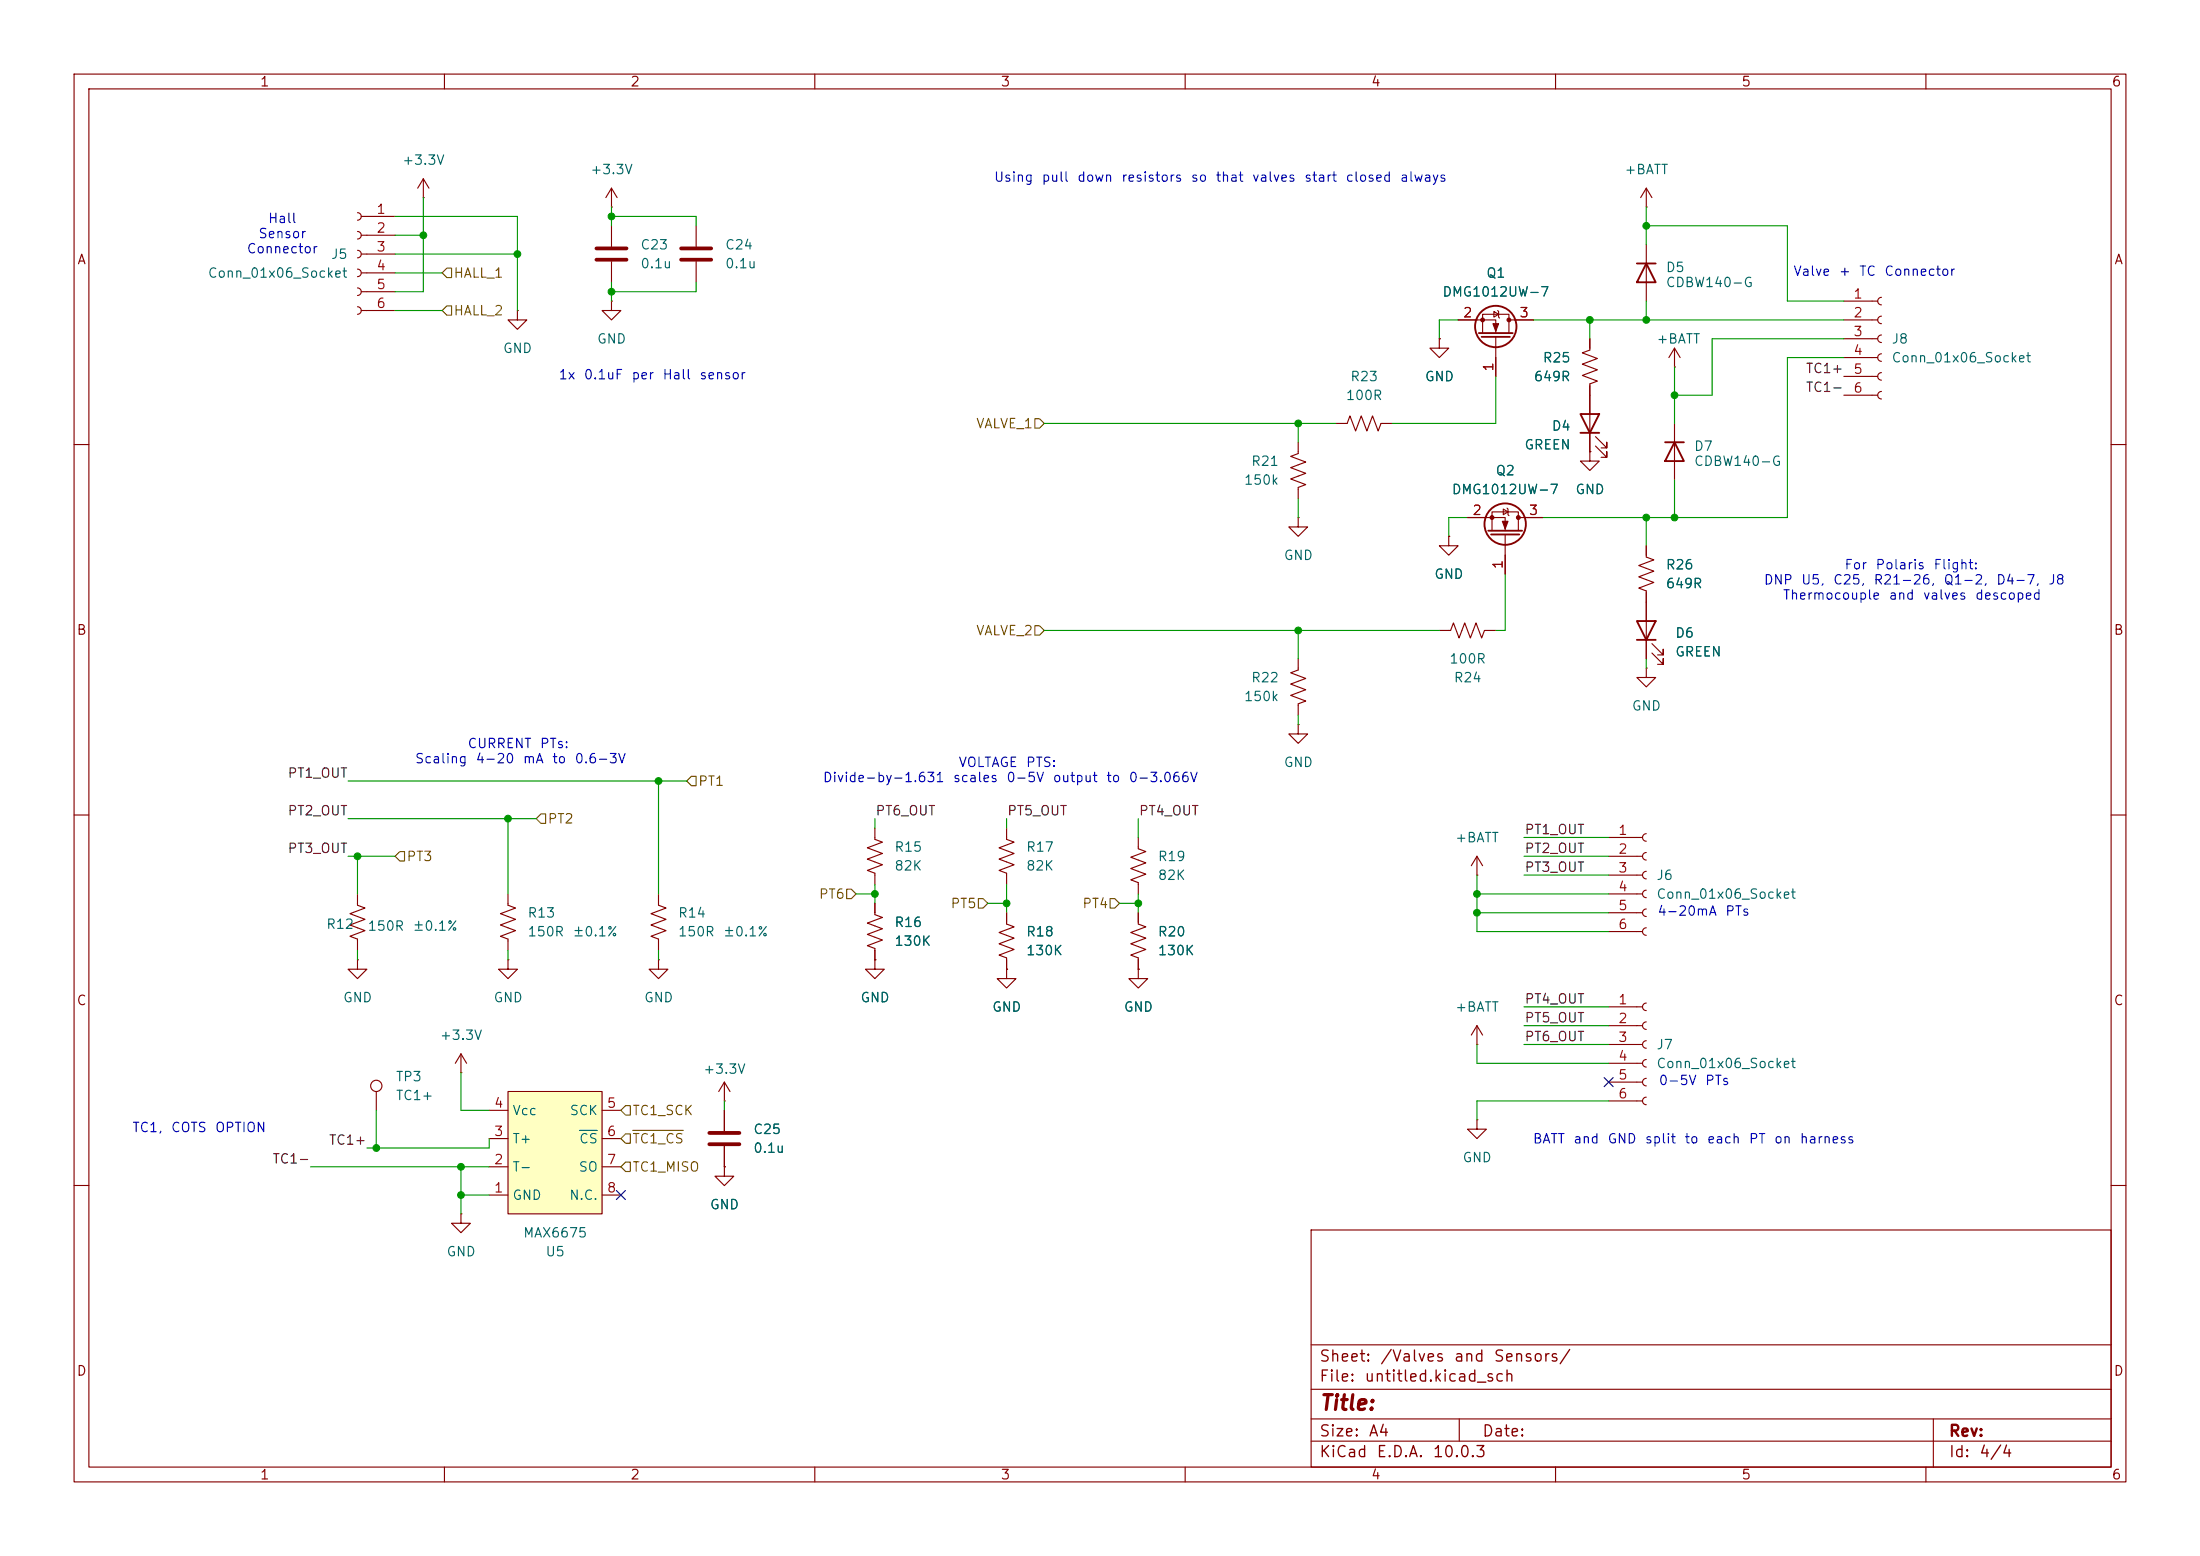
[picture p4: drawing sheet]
<svg xmlns="http://www.w3.org/2000/svg" width="297mm" height="210mm" viewBox="0 0 297 210" stroke-linecap="round" stroke-linejoin="round" font-family="sans-serif">
<g fill="none" stroke="#840000" stroke-width=".15">
<path d="M10 10h277v190h-277zM12 12h273v186h-273zM60 10v2M110 10v2M160 10v2M210 10v2M260 10v2M48.3 28.7a.51 .51 0 0 1 .5 .5 .51 .51 0 0 1-.5 .5M48.3 31.2a.51 .51 0 0 1 .5 .6 .51 .51 0 0 1-.5 .5M48.3 33.8a.51 .51 0 0 1 .5 .5 .51 .51 0 0 1-.5 .5M48.3 36.3a.51 .51 0 0 1 .5 .5 .51 .51 0 0 1-.5 .5M48.3 38.9a.51 .51 0 0 1 .5 .5 .51 .51 0 0 1-.5 .5"/>
<path d="M48.8 29.2h4.5M48.8 31.8h4.5M48.8 34.3h4.5M48.8 36.8h4.5M48.8 39.4h4.5M57.1 26.7h.1M57.1 24.1l-.7 1.3M57.1 24.1l.8 1.3M57.1 24.1v2.6M82.5 27.9h.1M82.5 25.4v2.5M82.5 30.5v2.8"/>
<path d="M82.5 35.3v2.8M82.5 25.4l-.7 1.3M82.5 25.4l.8 1.3M94 30.5v2.8M94 35.3v2.8M222.2 27.9h.1M222.2 25.4v2.5M222.2 33v7.6M222.2 25.4l-.7 1.3M222.2 25.4l.8 1.3M48.3 41.4a.51 .51 0 0 1 .5 .5 .51 .51 0 0 1-.5 .5M48.8 41.9h4.5"/>
<path d="M69.8 41.9v1.3h1.3l-1.3 1.3-1.2-1.3h1.2M69.8 41.9h.1M82.5 40.6v1.3h1.3l-1.3 1.3-1.2-1.3h1.2M82.5 40.6h.1M175.3 59.7v1.5l-1.1 .4 2.1 .8-2.1 .7 2.1 .8-2.1 .7 2.1 .8-1 .4v1.5M180.3 57.2h1.6l.3-1.1 .8 2.1 .8-2.1 .7 2.1 .8-2.1 .8 2.1 .3-1h1.6M194.3 45.7v1.3h1.3l-1.3 1.3-1.3-1.3h1.3M194.3 45.7h.1M196.8 43.2h5.1v1.8M200.2 45v-2.6h3.5v2.6M201.7 42l.6 .4-.6 .4zM201.9 45.5v5.3"/>
<path d="M202.2 41.9l.1 .1v.8l.1 .1M203.7 43.2h3.3M214.6 45.7v1.5l-1 .4 2 .8-2 .7 2 .8-2 .8 2 .7-1 .4v9.2M215.4 58.9l1.5 1.6v-.8v.8h-.7M226.1 49.5h.1M226.1 47l.7 1.3M226.1 47l-.8 1.3M226.1 47v2.5M226.1 57.2v7.6M248.9 40.6h4.6M248.9 43.2h4.6M248.9 45.7h4.6"/>
<path d="M248.9 48.3h4.6M248.9 50.8h4.6M248.9 53.3h4.6M254 40.1a.51 .51 0 0 0-.5 .5 .51 .51 0 0 0 .5 .5M254 42.7a.51 .51 0 0 0-.5 .5 .51 .51 0 0 0 .5 .5M254 45.2a.51 .51 0 0 0-.5 .5 .51 .51 0 0 0 .5 .5M254 47.8a.51 .51 0 0 0-.5 .5 .51 .51 0 0 0 .5 .5M254 50.3a.51 .51 0 0 0-.5 .5 .51 .51 0 0 0 .5 .5M254 52.8a.51 .51 0 0 0-.5 .5 .51 .51 0 0 0 .5 .5M10 60h2M175.3 69.9v1.2h-1.3l1.3 1.3 1.2-1.3h-1.2M175.3 69.9h.1"/>
<path d="M195.6 72.4v1.3h1.2l-1.2 1.2-1.3-1.2h1.3M195.6 72.4h.1M198.1 69.9h5.1v1.7M201.4 71.6v-2.5h3.6v2.5M202.9 68.7l.7 .4-.7 .4zM203.2 72.1v5.4M203.5 68.6l.1 .1v.8l.1 .1M205 69.9h3.3M214.6 61v1.2h1.3l-1.3 1.3-1.2-1.3h1.2M214.6 61h.1M215.4 60.2l1.5 1.5v-.7v.7h-.7M222.2 73.7v1.5l1.1 .4-2.1 .7 2.1 .8-2.1 .8 2.1 .7-2.1 .8 1 .4v9.1"/>
<path d="M285 60h2M175.3 88.9v1.5l-1.1 .4 2.1 .8-2.1 .7 2.1 .8-2.1 .8 2.1 .7-1 .4v1.5M175.3 97.8v1.3h-1.3l1.3 1.2 1.2-1.2h-1.2M175.3 97.8h.1M194.3 85.1h1.5l.4-1 .8 2 .7-2 .8 2 .8-2 .7 2 .4-1h1.5M223 88.1l1.5 1.6v-.8v.8h-.7M223 86.9l1.5 1.5v-.8v.8h-.7M10 110h2M118.1 111.8v1.5l1 .4-2 .7 2 .8-2 .8 2 .7-2 .8 1 .4v1.5M153.7 113v1.6l1 .3-2 .8 2 .8-2 .7 2 .8-2 .7 1 .4v1.6M199.4 118.1h.1M199.4 115.6l-.8 1.2"/>
<path d="M199.4 115.6l.8 1.2M199.4 115.6v2.5M217.2 113h4.5M217.2 115.6h4.5M217.2 118.1h4.5M222.2 112.5a.51 .51 0 0 0-.5 .5 .51 .51 0 0 0 .5 .5M222.2 115.1a.51 .51 0 0 0-.5 .5 .51 .51 0 0 0 .5 .5M222.2 117.6a.51 .51 0 0 0-.5 .5 .51 .51 0 0 0 .5 .5M285 110h2M48.3 129.5v1.3h1.2l-1.2 1.3-1.3-1.3h1.3M48.3 129.5h.1M68.6 120.7v1.5l1 .4-2 .7 2 .8-2 .7 2 .8-2 .8 1 .3v1.6"/>
<path d="M88.9 120.7v1.5l1 .4-2 .7 2 .8-2 .7 2 .8-2 .8 1 .3v1.6M88.9 129.5v1.3h1.3l-1.3 1.3-1.3-1.3h1.3M88.9 129.5h.1M118.1 121.9v1.5l1 .4-2 .8 2 .7-2 .8 2 .8-2 .7 1 .4v1.5M118.1 129.5v1.3h1.3l-1.3 1.3-1.3-1.3h1.3M118.1 129.5h.1M153.7 123.2v1.5l1 .4-2 .8 2 .7-2 .8 2 .7-2 .8 1 .4v1.5M199.4 138.4v2.6M199.4 138.4l-.8 1.3M199.4 138.4l.8 1.3M217.2 135.9h4.5M217.2 138.4h4.5"/>
<path d="M217.2 120.7h4.5M217.2 123.2h4.5M217.2 125.7h4.5M222.2 135.4a.51 .51 0 0 0-.5 .5 .51 .51 0 0 0 .5 .5M222.2 137.9a.51 .51 0 0 0-.5 .5 .51 .51 0 0 0 .5 .5M222.2 120.1a.51 .51 0 0 0-.5 .6 .51 .51 0 0 0 .5 .5M222.2 122.7a.51 .51 0 0 0-.5 .5 .51 .51 0 0 0 .5 .5M222.2 125.2a.51 .51 0 0 0-.5 .5 .51 .51 0 0 0 .5 .5M50.8 147.3v2.6M62.2 144.8h.1M62.2 142.2l-.7 1.3M62.2 142.2l.8 1.3"/>
<path d="M62.2 142.2v2.6M97.8 148.6h.1M97.8 157.5v1.3h1.3l-1.3 1.2-1.3-1.2h1.3M97.8 157.5h.1M97.8 146.1l-.8 1.2M97.8 146.1l.8 1.2M97.8 146.1v2.5M97.8 149.9v2.8M97.8 154.7v2.8M199.4 141h.1M199.4 151.1v1.3h1.3l-1.3 1.3-1.3-1.3h1.3M199.4 151.1h.1"/>
<path d="M217.2 141h4.5M217.2 143.5h4.5M217.2 146.1h4.5M217.2 148.6h4.5M222.2 140.5a.51 .51 0 0 0-.5 .5 .51 .51 0 0 0 .5 .5M222.2 143a.51 .51 0 0 0-.5 .5 .51 .51 0 0 0 .5 .5M222.2 145.5a.51 .51 0 0 0-.5 .6 .51 .51 0 0 0 .5 .5M222.2 148.1a.51 .51 0 0 0-.5 .5 .51 .51 0 0 0 .5 .5M10 160h2M177 166h108v32h-108zM285 160h2M60 198v2"/>
<path d="M110 198v2M160 198v2M177 194.5h108M177 191.5h108M177 187.5h108M177 181.5h108M197 191.5v3M210 198v2M260 198v2M261 191.5v6.5"/>
<circle cx="50.8" cy="146.6" r=".76"/>
</g>
<g fill="none" stroke="#840000" stroke-width=".25">
<path d="M221 35.6h2.5M222.2 35.6l1.3 2.5h-2.5zM199.6 45h4.6M200 45.5h3.8M213.4 55.9h2.5l-1.3 2.5zM213.4 58.4h2.5M224.8 59.7h2.5M226.1 59.7l1.2 2.5h-2.5zM200.9 71.6h4.6M201.3 72.1h3.8M221 83.8h2.5l-1.3 2.6zM221 86.4h2.5"/>
<circle cx="201.9" cy="44.1" r="2.79"/>
<circle cx="203.2" cy="70.7" r="2.79"/>
</g>
<g fill="#840000" stroke="#840000" stroke-width=".15">
<path d="M202.8 70.4h.8l-.4 1z"/>
<path d="M201.5 43.7h.8l-.4 1z"/>
<circle cx="205" cy="69.8" r=".25"/>
<circle cx="201.4" cy="69.8" r=".25"/>
<circle cx="203.7" cy="43.2" r=".25"/>
<circle cx="200.2" cy="43.2" r=".25"/>
</g>
<path d="M80.5 33.5h4.1M80.5 35.1h4.1M91.9 33.5h4.1M91.9 35.1h4.1M95.8 152.9h4M95.8 154.4h4" fill="none" stroke="#840000" stroke-width=".51"/>
<path d="M68.6 147.3h12.7v16.5h-12.7z" fill="#ffffc2"/>
<g fill="none" stroke="#840000" stroke-width=".15">
<path d="M194.3 45.7h.1M196.8 43.2h2.6M201.9 48.3v2.5M204.5 43.2h2.5M214.6 45.7v1.3M214.6 52.1v3.8M214.6 58.4v2.6M195.6 72.4h.1M198.1 69.9h2.6M203.2 74.9v2.6M205.7 69.9h2.6M214.6 61h.1"/>
<path d="M222.2 73.7v1.2M222.2 90.2v1.2h1.3l-1.3 1.3-1.2-1.3h1.2M222.2 90.2h.1M222.2 80v3.8M222.2 86.4v2.5M135.9 111.8v1.5l1 .4-2 .7 2 .8-2 .8 2 .7-2 .8 1 .4v1.5M48.3 120.7v1.5l1 .4-2.1 .7 2.1 .8-2.1 .7 2.1 .8-2.1 .8 1.1 .3v1.6M68.6 129.5v1.3h1.2l-1.2 1.3-1.3-1.3h1.3M68.6 129.5h.1M118.1 129.5h.1M118.1 121.9v1.3M118.1 128.3v1.2"/>
<path d="M135.9 130.8v1.3h1.3l-1.3 1.3-1.3-1.3h1.3M135.9 130.8h.1M135.9 123.2v1.5l1 .4-2 .8 2 .7-2 .8 2 .7-2 .8 1 .4v1.5M153.7 130.8v1.3h1.2l-1.2 1.3-1.3-1.3h1.3M153.7 130.8h.1M153.7 123.2v1.3M153.7 129.5v1.3M66 157.5h2.6M66 153.7h2.6M66 149.9h2.6M68.6 147.3h12.7v16.5h-12.7zM81.3 157.5h2.5"/>
<path d="M81.3 153.7h2.5M81.3 149.9h2.5M97.8 157.5h.1M97.8 149.9v2.8M97.8 154.7v2.8M62.2 163.8v1.3h1.3l-1.3 1.3-1.2-1.3h1.2M62.2 163.8h.1M66 161.3h2.6M81.3 161.3h2.5"/>
</g>
<path d="M78.2 152.6h2.4" fill="none" stroke="#006464" stroke-width=".15"/>
<g fill="none" stroke="#725600" stroke-width=".15">
<path d="M59.7 36.8l.6-.6h.7v1.3h-.7zM59.7 41.9l.6-.6h.7v1.2h-.7zM139.7 56.5h.6l.7 .7-.7 .6h-.6zM139.7 84.5h.6l.7 .6-.7 .6h-.6zM54 114.9h.6v1.3h-.6l-.7-.6zM73 109.9h.7v1.2h-.7l-.6-.6zM93.3 104.8h.7v1.2h-.7l-.6-.6zM114.3 120h.6l.7 .7-.7 .6h-.6zM132.1 121.3h.6l.6 .6-.6 .7h-.6zM149.9 121.3h.6l.6 .6-.6 .7h-.6zM84.5 153h.6v1.3h-.6l-.7-.6zM84.5 156.8h.6v1.3h-.6l-.7-.6z"/>
<path d="M84.5 149.2h.6v1.3h-.6l-.7-.6zM85.4 152.6h6.9"/>
</g>
<g fill="none" stroke="#009600" stroke-width=".15">
<path d="M53.3 31.8h3.8M53.3 29.2h16.5v12.7M53.3 36.8h6.4M53.3 34.3h16.5M57.1 26.7v12.7h-3.8M82.5 29.2h11.5v1.3M82.5 27.9v2.6M82.5 38.1v2.5M94 38.1v1.3h-11.5M222.2 27.9v5.1M222.2 30.5h19.1v10.1h7.6M53.3 41.9h6.4"/>
<path d="M141 57.2h39.3M175.3 57.2v2.5M196.8 43.2h-2.5v2.5M201.9 50.8v6.4h-13.9M207 43.2h41.9M214.6 43.2v2.5M222.2 40.6v2.6M226.1 49.5v7.7M248.9 48.3h-7.6v21.6h-33M248.9 45.7h-17.8v7.6h-5M175.3 67.3v2.6M198.1 69.9h-2.5v2.5"/>
<path d="M203.2 77.5v7.6h-1.3M222.2 69.9v3.8M226.1 64.8v5.1M141 85.1h53.3M175.3 85.1v3.8M175.3 96.5v1.3M222.2 88.9v1.3M47 115.6h6.3M47 110.5h25.4M47 105.4h45.7M48.3 115.6v5.1M68.6 110.5v10.2"/>
<path d="M88.9 105.4v15.3M118.1 110.5v1.3M118.1 119.4v2.5M135.9 110.5v1.3M135.9 119.4v3.8M153.7 110.5v2.5M199.4 118.1v7.6h17.8M205.7 115.6h11.5M205.7 118.1h11.5M205.7 113h11.5M48.3 128.3v1.2M68.6 128.3v1.2"/>
<path d="M88.9 128.3v1.2M115.6 120.7h2.5M133.3 121.9h2.6M151.1 121.9h2.6M153.7 120.7v2.5M199.4 123.2h17.8M199.4 120.7h17.8M205.7 138.4h11.5M205.7 135.9h11.5M41.9 157.5h24.1M50.8 149.9v5M62.2 144.8v5.1h3.8"/>
<path d="M62.2 157.5v6.3M66 153.7v1.2h-16.5M97.8 148.6v1.3M199.4 141v2.5h17.8M205.7 141h11.5M217.2 148.6h-17.8v2.5M62.2 161.3h3.8"/>
</g>
<path d="M216.6 145.4l1.2 1.3M217.8 145.4l-1.2 1.3M83.2 160.7l1.2 1.2M84.4 160.7l-1.2 1.2" fill="none" stroke="#000084" stroke-width=".15"/>
<g fill="#009600" stroke="#009600" stroke-width=".14">
<circle cx="222.2" cy="69.9" r=".46"/>
<circle cx="226.1" cy="69.9" r=".46"/>
<circle cx="222.2" cy="30.5" r=".46"/>
<circle cx="57.1" cy="31.8" r=".46"/>
<circle cx="69.8" cy="34.3" r=".46"/>
<circle cx="82.5" cy="39.4" r=".46"/>
<circle cx="82.5" cy="29.2" r=".46"/>
<circle cx="175.3" cy="57.2" r=".46"/>
<circle cx="175.3" cy="85.1" r=".46"/>
<circle cx="199.4" cy="123.2" r=".46"/>
<circle cx="199.4" cy="120.7" r=".46"/>
<circle cx="68.6" cy="110.5" r=".46"/>
<circle cx="62.2" cy="157.5" r=".46"/>
<circle cx="50.8" cy="154.9" r=".46"/>
<circle cx="62.2" cy="161.3" r=".46"/>
<circle cx="48.3" cy="115.6" r=".46"/>
<circle cx="88.9" cy="105.4" r=".46"/>
<circle cx="135.9" cy="121.9" r=".46"/>
<circle cx="118.1" cy="120.7" r=".46"/>
<circle cx="153.7" cy="121.9" r=".46"/>
<circle cx="226.1" cy="53.3" r=".46"/>
<circle cx="222.2" cy="43.2" r=".46"/>
<circle cx="214.6" cy="43.2" r=".46"/>
</g>
<text font-size="2" fill="#840000" x="178" y="190.8">Title:</text>
<g font-size="1.5" fill="#840000">
<text x="178" y="184.2">Sheet:</text>
<text x="186.2" y="184.2">/Valves</text>
<text x="196.2" y="184.2">and</text>
<text x="201.5" y="184.2">Sensors/</text>
<text x="178" y="186.9">File:</text>
<text x="184.1" y="186.9">untitled.kicad_sch</text>
<text x="178" y="197.1">KiCad</text>
<text x="178" y="194.3">Size:</text>
<text x="184.7" y="194.3">A4</text>
<text x="185.7" y="197.1">E.D.A.</text>
<text x="193.3" y="197.1">10.0.3</text>
<text x="200" y="194.3">Date:</text>
<text x="263" y="194.3">Rev:</text>
<text x="263" y="197.1">Id:</text>
<text x="267.1" y="197.1">4/4</text>
</g>
<g font-size="1.3" fill="#840000">
<text x="35" y="12">1</text>
<text x="85" y="12">2</text>
<text x="135" y="12">3</text>
<text x="185" y="12">4</text>
<text x="235" y="12">5</text>
<text x="285" y="12">6</text>
<text x="10.3" y="36">A</text>
<text x="285.3" y="36">A</text>
<text x="10.3" y="86">B</text>
<text x="285.3" y="86">B</text>
<text x="10.3" y="136">C</text>
<text x="285.3" y="136">C</text>
<text x="10.3" y="186">D</text>
<text x="285.3" y="186">D</text>
<text x="35" y="200">1</text>
<text x="85" y="200">2</text>
<text x="135" y="200">3</text>
<text x="185" y="200">4</text>
<text x="235" y="200">5</text>
<text x="285" y="200">6</text>
</g>
<g font-size="1.3" fill="#006464">
<text x="54.2" y="22.6">+3.3V</text>
<text x="79.6" y="23.8">+3.3V</text>
<text x="219.2" y="23.8">+BATT</text>
<text x="44.6" y="35.3">J5</text>
<text x="86.4" y="34">C23</text>
<text x="97.8" y="34">C24</text>
<text x="28" y="37.8">Conn_01x06_Socket</text>
<text x="86.4" y="36.5">0.1u</text>
<text x="97.8" y="36.5">0.1u</text>
<text x="194.6" y="40.3">DMG1012UW-7</text>
<text x="200.6" y="37.8">Q1</text>
<text x="224.8" y="37">D5</text>
<text x="224.8" y="39.1">CDBW140-G</text>
<text x="67.8" y="48">GND</text>
<text x="80.5" y="46.7">GND</text>
<text x="223.5" y="46.7">+BATT</text>
<text x="255.3" y="46.7">J8</text>
<text x="182.2" y="51.8">R23</text>
<text x="192.3" y="51.8">GND</text>
<text x="207" y="51.8">649R</text>
<text x="208.2" y="49.2">R25</text>
<text x="255.3" y="49.2">Conn_01x06_Socket</text>
<text x="181.6" y="54.3">100R</text>
<text x="209.4" y="58.4">D4</text>
<text x="167.9" y="65.7">150k</text>
<text x="168.8" y="63.2">R21</text>
<text x="201.8" y="64.5">Q2</text>
<text x="205.7" y="61">GREEN</text>
<text x="228.6" y="61.2">D7</text>
<text x="228.6" y="63.2">CDBW140-G</text>
<text x="195.9" y="67">DMG1012UW-7</text>
<text x="212.6" y="67">GND</text>
<text x="173.2" y="75.9">GND</text>
<text x="224.8" y="77.2">R26</text>
<text x="193.5" y="78.4">GND</text>
<text x="224.8" y="79.7">649R</text>
<text x="195.6" y="89.9">100R</text>
<text x="226.1" y="86.4">D6</text>
<text x="226.1" y="88.9">GREEN</text>
<text x="167.9" y="95">150k</text>
<text x="168.8" y="92.4">R22</text>
<text x="196.2" y="92.4">R24</text>
<text x="220.2" y="96.2">GND</text>
<text x="173.2" y="103.8">GND</text>
<text x="120.7" y="115.3">R15</text>
<text x="120.7" y="117.8">82K</text>
<text x="138.4" y="115.3">R17</text>
<text x="138.4" y="117.8">82K</text>
<text x="156.2" y="116.5">R19</text>
<text x="156.2" y="119.1">82K</text>
<text x="196.4" y="114">+BATT</text>
<text x="223.5" y="119.1">J6</text>
<text x="44" y="125.7">R12</text>
<text x="49.5" y="125.9">150R</text>
<text x="55.6" y="125.9">±0.1%</text>
<text x="71.1" y="124.2">R13</text>
<text x="91.4" y="124.2">R14</text>
<text x="120.7" y="125.4">R16</text>
<text x="223.5" y="121.6">Conn_01x06_Socket</text>
<text x="71.1" y="126.7">150R</text>
<text x="77.2" y="126.7">±0.1%</text>
<text x="91.4" y="126.7">150R</text>
<text x="97.5" y="126.7">±0.1%</text>
<text x="120.7" y="128">130K</text>
<text x="138.4" y="129.2">130K</text>
<text x="138.4" y="126.7">R18</text>
<text x="156.2" y="129.2">130K</text>
<text x="156.2" y="126.7">R20</text>
<text x="46.2" y="135.6">GND</text>
<text x="66.5" y="135.6">GND</text>
<text x="86.9" y="135.6">GND</text>
<text x="116.1" y="135.6">GND</text>
<text x="133.9" y="136.9">GND</text>
<text x="151.6" y="136.9">GND</text>
<text x="196.4" y="136.9">+BATT</text>
<text x="59.3" y="140.7">+3.3V</text>
<text x="223.5" y="141.9">J7</text>
<text x="53.3" y="146.3">TP3</text>
<text x="53.3" y="148.8">TC1+</text>
<text x="94.8" y="145.2">+3.3V</text>
<text x="223.5" y="144.5">Conn_01x06_Socket</text>
<text x="69.1" y="154.6">T+</text>
<text x="69.1" y="150.8">Vcc</text>
<text x="76.8" y="150.8">SCK</text>
<text x="78.1" y="154.6">CS</text>
<text x="101.6" y="153.4">C25</text>
<text x="101.6" y="155.9">0.1u</text>
<text x="69.1" y="158.5">T-</text>
<text x="78" y="158.5">SO</text>
<text x="197.4" y="157.2">GND</text>
<text x="69.1" y="162.3">GND</text>
<text x="70.5" y="167.3">MAX6675</text>
<text x="76.8" y="162.3">N.C.</text>
<text x="95.8" y="163.5">GND</text>
<text x="60.2" y="169.9">GND</text>
<text x="73.6" y="169.9">U5</text>
</g>
<g font-size="1.3" fill="#a90000">
<text x="50.7" y="29.2">1</text>
<text x="50.7" y="31.7">2</text>
<text x="50.7" y="34.3">3</text>
<text x="50.7" y="36.8">4</text>
<text x="50.7" y="39.3">5</text>
<text x="50.7" y="41.9">6</text>
<text x="250.1" y="40.6">1</text>
<text x="197.4" y="43.2">2</text>
<text x="205" y="43.2">3</text>
<text x="250.1" y="43.2">2</text>
<text x="250.1" y="45.7">3</text>
<text x="201.9" y="50.2" transform="rotate(-90 201.9 50.2)">1</text>
<text x="250.1" y="48.2">4</text>
<text x="250.1" y="50.8">5</text>
<text x="250.1" y="53.3">6</text>
<text x="198.7" y="69.8">2</text>
<text x="206.3" y="69.8">3</text>
<text x="203.2" y="76.9" transform="rotate(-90 203.2 76.9)">1</text>
<text x="218.4" y="113">1</text>
<text x="218.4" y="115.5">2</text>
<text x="218.4" y="118.1">3</text>
<text x="218.4" y="120.6">4</text>
<text x="218.4" y="123.2">5</text>
<text x="218.4" y="125.7">6</text>
<text x="218.4" y="135.9">1</text>
<text x="218.4" y="138.4">2</text>
<text x="218.4" y="140.9">3</text>
<text x="218.4" y="143.5">4</text>
<text x="66.6" y="149.8">4</text>
<text x="81.8" y="149.8">5</text>
<text x="218.4" y="146">5</text>
<text x="218.4" y="148.6">6</text>
<text x="66.6" y="153.6">3</text>
<text x="81.8" y="153.6">6</text>
<text x="66.6" y="161.3">1</text>
<text x="66.6" y="157.5">2</text>
<text x="81.8" y="157.5">7</text>
<text x="81.8" y="161.3">8</text>
</g>
<g font-size="1.3" fill="#0000c2">
<text x="134.1" y="24.9">Using</text>
<text x="140.5" y="24.9">pull</text>
<text x="145.3" y="24.9">down</text>
<text x="151.3" y="24.9">resistors</text>
<text x="160.7" y="24.9">so</text>
<text x="164" y="24.9">that</text>
<text x="168.9" y="24.9">valves</text>
<text x="176" y="24.9">start</text>
<text x="181.6" y="24.9">closed</text>
<text x="188.9" y="24.9">always</text>
<text x="33.2" y="34.5">Connector</text>
<text x="34.8" y="32.5">Sensor</text>
<text x="36.1" y="30.4">Hall</text>
<text x="242" y="37.6">Valve</text>
<text x="248.1" y="37.6">+</text>
<text x="250.9" y="37.6">TC</text>
<text x="254.3" y="37.6">Connector</text>
<text x="75.3" y="51.5">1x</text>
<text x="78.7" y="51.5">0.1uF</text>
<text x="85.2" y="51.5">per</text>
<text x="89.3" y="51.5">Hall</text>
<text x="94.3" y="51.5">sensor</text>
<text x="248.9" y="77.2">For</text>
<text x="253.1" y="77.2">Polaris</text>
<text x="260.9" y="77.2">Flight:</text>
<text x="238" y="79.2">DNP</text>
<text x="240.6" y="81.3">Thermocouple</text>
<text x="243.1" y="79.2">U5,</text>
<text x="247.4" y="79.2">C25,</text>
<text x="252.8" y="79.2">R21-26,</text>
<text x="254.9" y="81.3">and</text>
<text x="259.5" y="81.3">valves</text>
<text x="262.3" y="79.2">Q1-2,</text>
<text x="266.5" y="81.3">descoped</text>
<text x="269.4" y="79.2">D4-7,</text>
<text x="276.4" y="79.2">J8</text>
<text x="63" y="101.3">CURRENT</text>
<text x="72.8" y="101.3">PTs:</text>
<text x="55.9" y="103.3">Scaling</text>
<text x="64.1" y="103.3">4-20</text>
<text x="70.5" y="103.3">mA</text>
<text x="74.4" y="103.3">to</text>
<text x="77.5" y="103.3">0.6-3V</text>
<text x="111" y="105.9">Divide-by-1.631</text>
<text x="128.6" y="105.9">scales</text>
<text x="129.3" y="103.8">VOLTAGE</text>
<text x="135.8" y="105.9">0-5V</text>
<text x="138.4" y="103.8">PTS:</text>
<text x="142" y="105.9">output</text>
<text x="149.2" y="105.9">to</text>
<text x="152.3" y="105.9">0-3.066V</text>
<text x="223.7" y="123.9">4-20mA</text>
<text x="232.8" y="123.9">PTs</text>
<text x="223.8" y="146.8">0-5V</text>
<text x="230.1" y="146.8">PTs</text>
<text x="17.8" y="153.1">TC1,</text>
<text x="23" y="153.1">COTS</text>
<text x="28.9" y="153.1">OPTION</text>
<text x="206.8" y="154.6">BATT</text>
<text x="212.3" y="154.6">and</text>
<text x="216.9" y="154.6">GND</text>
<text x="222" y="154.6">split</text>
<text x="227.3" y="154.6">to</text>
<text x="230.4" y="154.6">each</text>
<text x="236" y="154.6">PT</text>
<text x="239.4" y="154.6">on</text>
<text x="242.9" y="154.6">harness</text>
</g>
<g font-size="1.3" fill="#725600">
<text x="61.2" y="37.8">HALL_1</text>
<text x="61.2" y="42.9">HALL_2</text>
<text x="131.7" y="58.1">VALVE_1</text>
<text x="131.7" y="86.1">VALVE_2</text>
<text x="94.2" y="106.4">PT1</text>
<text x="73.9" y="111.5">PT2</text>
<text x="54.8" y="116.5">PT3</text>
<text x="110.5" y="121.6">PT6</text>
<text x="128.2" y="122.9">PT5</text>
<text x="146" y="122.9">PT4</text>
<text x="85.3" y="154.6">TC1_CS</text>
<text x="85.3" y="150.8">TC1_SCK</text>
<text x="85.3" y="158.5">TC1_MISO</text>
</g>
<g font-size="1.3" fill="#0f0f0f">
<text x="243.7" y="53.2">TC1-</text>
<text x="243.7" y="50.7">TC1+</text>
<text x="38.7" y="105.3">PT1_OUT</text>
<text x="38.7" y="110.4">PT2_OUT</text>
<text x="118.1" y="110.4">PT6_OUT</text>
<text x="135.9" y="110.4">PT5_OUT</text>
<text x="153.7" y="110.4">PT4_OUT</text>
<text x="205.7" y="112.9">PT1_OUT</text>
<text x="38.7" y="115.4">PT3_OUT</text>
<text x="205.7" y="118">PT3_OUT</text>
<text x="205.7" y="115.4">PT2_OUT</text>
<text x="205.7" y="135.8">PT4_OUT</text>
<text x="205.7" y="140.8">PT6_OUT</text>
<text x="205.7" y="138.3">PT5_OUT</text>
<text x="44.3" y="154.8">TC1+</text>
<text x="36.7" y="157.4">TC1-</text>
</g>
</svg>
